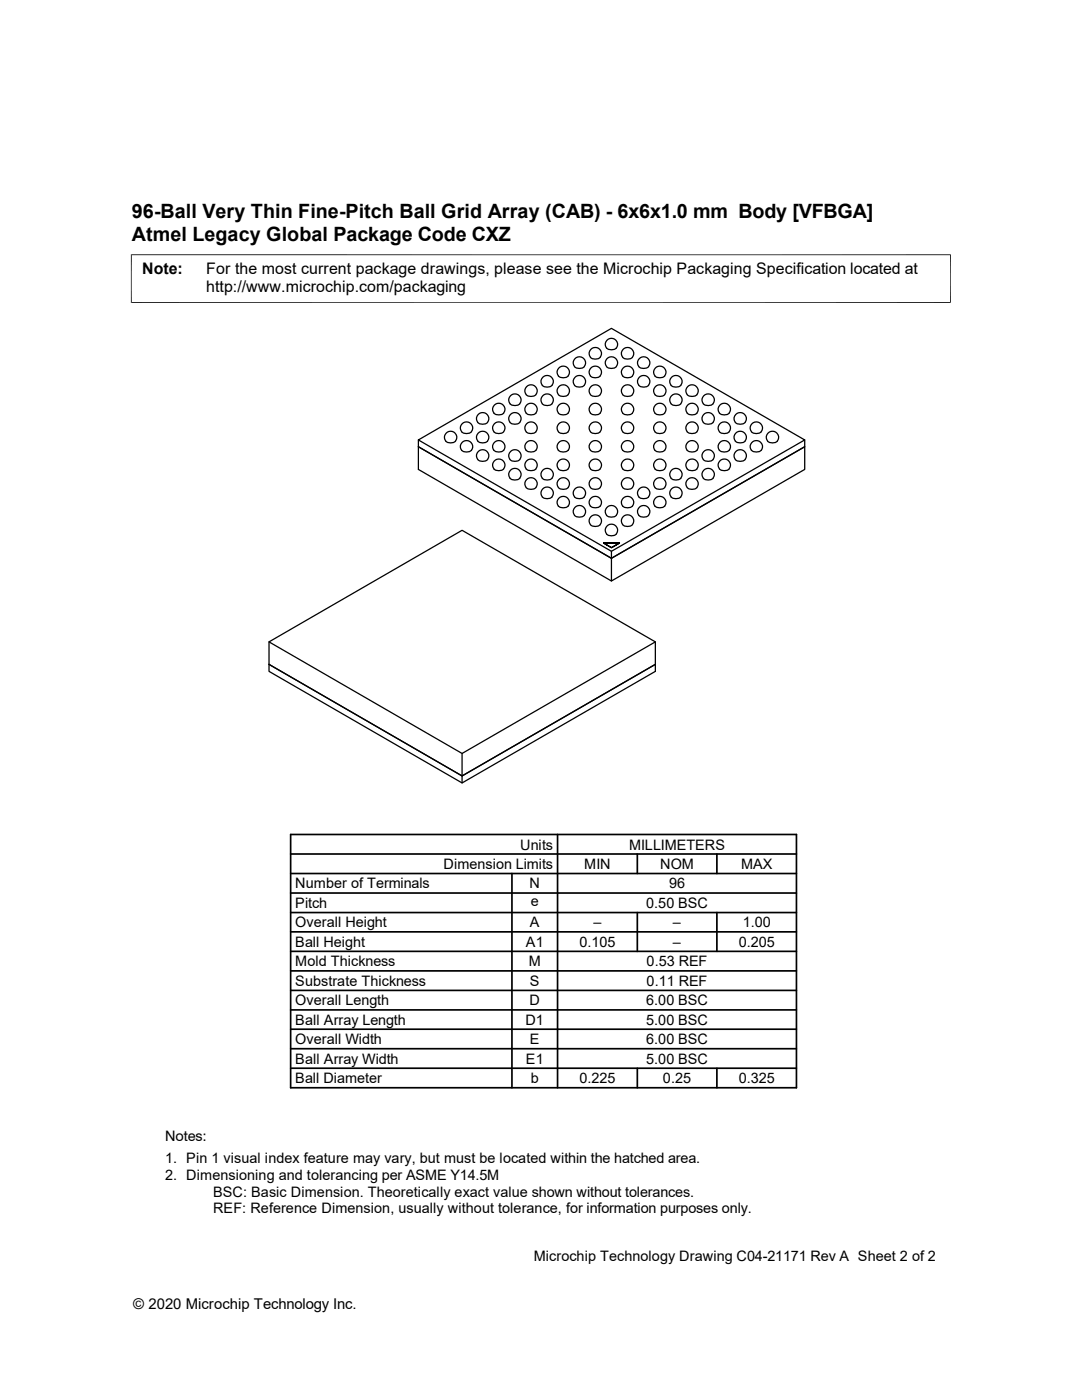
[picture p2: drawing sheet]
<svg xmlns="http://www.w3.org/2000/svg" width="216mm" height="279mm" viewBox="0 0 216 279" stroke-linecap="round" stroke-linejoin="round" font-family="sans-serif">
<g fill="none" stroke="#000" stroke-width=".25">
<path d="M105 78.8a1.57 1.57 0 0 0 1.9 0M105 78.7a1.22 1.22 0 0 1 .1-1.6 1.22 1.22 0 0 1 1.7 0 1.22 1.22 0 0 1 .1 1.6M108.2 76.9a1.57 1.57 0 0 0 2 0M108.2 76.9a1.22 1.22 0 0 1 .2-1.7 1.22 1.22 0 0 1 1.6 0 1.22 1.22 0 0 1 .2 1.7M111.4 75.1a1.57 1.57 0 0 0 2 0M111.4 75a1.22 1.22 0 0 1 .2-1.6 1.22 1.22 0 0 1 1.6 0 1.22 1.22 0 0 1 .2 1.6M111.4 78.8a1.57 1.57 0 0 0 2 0M111.4 78.7a1.22 1.22 0 0 1 .2-1.6 1.22 1.22 0 0 1 1.6 0 1.22 1.22 0 0 1 .2 1.6M114.6 76.9a1.57 1.57 0 0 0 2 0M114.6 76.9a1.22 1.22 0 0 1 .2-1.7 1.22 1.22 0 0 1 1.6 0 1.22 1.22 0 0 1 .2 1.7M114.6 73.2a1.57 1.57 0 0 0 2 0M114.6 73.2a1.22 1.22 0 0 1 .2-1.7 1.22 1.22 0 0 1 1.6 0 1.22 1.22 0 0 1 .2 1.7"/>
<path d="M117.8 78.8a1.57 1.57 0 0 0 2 0M117.8 78.7a1.22 1.22 0 0 1 .2-1.6 1.22 1.22 0 0 1 1.6 0 1.22 1.22 0 0 1 .2 1.6M117.8 75.1a1.57 1.57 0 0 0 2 0M117.8 75a1.22 1.22 0 0 1 .2-1.6 1.22 1.22 0 0 1 1.6 0 1.22 1.22 0 0 1 .2 1.6M117.8 71.3a1.57 1.57 0 0 0 2 0M117.8 71.3a1.22 1.22 0 0 1 .2-1.6 1.22 1.22 0 0 1 1.6 0 1.22 1.22 0 0 1 .2 1.6M121 73.2a1.57 1.57 0 0 0 2 0M121 73.2a1.22 1.22 0 0 1 .2-1.7 1.22 1.22 0 0 1 1.6 0 1.22 1.22 0 0 1 .2 1.7M121.1 67.9a1.21 1.21 0 0 1 1.7-.2 1.21 1.21 0 0 1 .2 1.7 1.21 1.21 0 0 1-1.6 .3 1.11 1.11 0 0 1-.3-1.8zM124.2 78.8a1.57 1.57 0 0 0 2 0M124.2 78.7a1.22 1.22 0 0 1 .2-1.6 1.22 1.22 0 0 1 1.6 0 1.22 1.22 0 0 1 .2 1.6M124.2 75.1a1.57 1.57 0 0 0 2 0"/>
<path d="M124.2 75a1.22 1.22 0 0 1 .2-1.6 1.22 1.22 0 0 1 1.6 0 1.22 1.22 0 0 1 .2 1.6M124.2 71.3a1.57 1.57 0 0 0 2 0M124.2 71.3a1.22 1.22 0 0 1 .2-1.6 1.22 1.22 0 0 1 1.6 0 1.22 1.22 0 0 1 .2 1.6M127.5 76.9a1.57 1.57 0 0 0 1.9 0M127.5 76.9a1.22 1.22 0 0 1 .1-1.7 1.22 1.22 0 0 1 1.7 0 1.22 1.22 0 0 1 .1 1.7M127.5 73.2a1.57 1.57 0 0 0 1.9 0M127.5 73.2a1.22 1.22 0 0 1 .1-1.7 1.22 1.22 0 0 1 1.7 0 1.22 1.22 0 0 1 .1 1.7M130.7 78.8a1.57 1.57 0 0 0 1.9 0M130.7 78.7a1.22 1.22 0 0 1 .1-1.6 1.22 1.22 0 0 1 1.7 0 1.22 1.22 0 0 1 .1 1.6M130.7 75.1a1.57 1.57 0 0 0 1.9 0M130.7 75a1.22 1.22 0 0 1 .1-1.6 1.22 1.22 0 0 1 1.7 0 1.22 1.22 0 0 1 .1 1.6M133.9 76.9a1.57 1.57 0 0 0 1.9 0"/>
<path d="M133.9 76.9a1.22 1.22 0 0 1 .2-1.7 1.22 1.22 0 0 1 1.6 0 1.22 1.22 0 0 1 .1 1.7M137.1 78.8a1.57 1.57 0 0 0 2 0M137.1 78.7a1.22 1.22 0 0 1 .2-1.6 1.22 1.22 0 0 1 1.6 0 1.22 1.22 0 0 1 .2 1.6M83.5 87.8l38.5-22.3 38.6 22.3-38.6 22.2zM83.5 87.8v1.4l38.5 22.2 38.6-22.2v-1.4M88.9 88.1a1.57 1.57 0 0 0 2 0M88.9 88a1.22 1.22 0 0 1 .2-1.6 1.22 1.22 0 0 1 1.6 0 1.22 1.22 0 0 1 .2 1.6M92.1 86.2a1.57 1.57 0 0 0 2 0M92.1 86.1a1.22 1.22 0 0 1 .2-1.6 1.22 1.22 0 0 1 1.6 0 1.22 1.22 0 0 1 .2 1.6M92.2 88.3a1.21 1.21 0 0 1 1.7-.2 1.21 1.21 0 0 1 .2 1.7 1.21 1.21 0 0 1-1.6 .3 1.11 1.11 0 0 1-.3-1.8zM95.3 88.1a1.57 1.57 0 0 0 2 0M95.3 88a1.22 1.22 0 0 1 .2-1.6 1.22 1.22 0 0 1 1.6 0 1.22 1.22 0 0 1 .2 1.6"/>
<path d="M95.3 91.7a1.57 1.57 0 0 0 2 0M95.3 91.7a1.22 1.22 0 0 1 .2-1.6 1.22 1.22 0 0 1 1.6 0 1.22 1.22 0 0 1 .2 1.6M95.4 82.7a1.22 1.22 0 0 1 1.7-.1 1.22 1.22 0 0 1 .2 1.6 1.22 1.22 0 0 1-1.6 .4 1.16 1.16 0 0 1-.3-1.9zM98.6 82.5a1.57 1.57 0 0 0 1.9 0M98.6 82.4a1.22 1.22 0 0 1 .1-1.6 1.22 1.22 0 0 1 1.6 0 1.22 1.22 0 0 1 .2 1.6M98.6 86.2a1.57 1.57 0 0 0 1.9 0M98.6 86.1a1.22 1.22 0 0 1 .1-1.6 1.22 1.22 0 0 1 1.6 0 1.22 1.22 0 0 1 .2 1.6M98.6 93.6a1.57 1.57 0 0 0 1.9 0M98.6 93.6a1.22 1.22 0 0 1 .1-1.7 1.22 1.22 0 0 1 1.6 0 1.22 1.22 0 0 1 .2 1.7M98.6 88.3a1.21 1.21 0 0 1 1.7-.2 1.21 1.21 0 0 1 .3 1.7 1.21 1.21 0 0 1-1.7 .3 1.11 1.11 0 0 1-.3-1.8zM101.8 80.6a1.57 1.57 0 0 0 1.9 0M101.8 80.6a1.22 1.22 0 0 1 .1-1.7 1.22 1.22 0 0 1 1.7 0 1.22 1.22 0 0 1 .1 1.7"/>
<path d="M101.8 91.7a1.57 1.57 0 0 0 1.9 0M101.8 91.7a1.22 1.22 0 0 1 .1-1.6 1.22 1.22 0 0 1 1.7 0 1.22 1.22 0 0 1 .1 1.6M101.8 95.5a1.57 1.57 0 0 0 1.9 0M101.8 95.4a1.22 1.22 0 0 1 .1-1.6 1.22 1.22 0 0 1 1.7 0 1.22 1.22 0 0 1 .1 1.6M101.9 82.7a1.22 1.22 0 0 1 1.6-.1 1.22 1.22 0 0 1 .3 1.6 1.22 1.22 0 0 1-1.6 .4 1.16 1.16 0 0 1-.3-1.9zM105 82.5a1.57 1.57 0 0 0 1.9 0M105 82.4a1.22 1.22 0 0 1 .1-1.6 1.22 1.22 0 0 1 1.7 0 1.22 1.22 0 0 1 .1 1.6M105 86.2a1.57 1.57 0 0 0 1.9 0M105 86.1a1.22 1.22 0 0 1 .1-1.6 1.22 1.22 0 0 1 1.7 0 1.22 1.22 0 0 1 .1 1.6M105 93.6a1.57 1.57 0 0 0 1.9 0M105 93.6a1.22 1.22 0 0 1 .1-1.7 1.22 1.22 0 0 1 1.7 0 1.22 1.22 0 0 1 .1 1.7M105 97.3a1.57 1.57 0 0 0 1.9 0"/>
<path d="M105 97.3a1.22 1.22 0 0 1 .1-1.6 1.22 1.22 0 0 1 1.7 0 1.22 1.22 0 0 1 .1 1.6M105.1 88.3a1.21 1.21 0 0 1 1.6-.2 1.21 1.21 0 0 1 .3 1.7 1.21 1.21 0 0 1-1.6 .3 1.11 1.11 0 0 1-.3-1.8zM108.2 80.6a1.57 1.57 0 0 0 2 0M108.2 80.6a1.22 1.22 0 0 1 .2-1.7 1.22 1.22 0 0 1 1.6 0 1.22 1.22 0 0 1 .2 1.7M108.2 95.5a1.57 1.57 0 0 0 2 0M108.2 95.4a1.22 1.22 0 0 1 .2-1.6 1.22 1.22 0 0 1 1.6 0 1.22 1.22 0 0 1 .2 1.6M108.2 99.2a1.57 1.57 0 0 0 2 0M108.2 99.1a1.22 1.22 0 0 1 .2-1.6 1.22 1.22 0 0 1 1.6 0 1.22 1.22 0 0 1 .2 1.6M111.4 82.5a1.57 1.57 0 0 0 2 0M111.4 82.4a1.22 1.22 0 0 1 .2-1.6 1.22 1.22 0 0 1 1.6 0 1.22 1.22 0 0 1 .2 1.6M111.4 86.2a1.57 1.57 0 0 0 2 0M111.4 86.1a1.22 1.22 0 0 1 .2-1.6 1.22 1.22 0 0 1 1.6 0 1.22 1.22 0 0 1 .2 1.6"/>
<path d="M111.4 93.6a1.57 1.57 0 0 0 2 0M111.4 93.6a1.22 1.22 0 0 1 .2-1.7 1.22 1.22 0 0 1 1.6 0 1.22 1.22 0 0 1 .2 1.7M111.4 97.3a1.57 1.57 0 0 0 2 0M111.4 97.3a1.22 1.22 0 0 1 .2-1.6 1.22 1.22 0 0 1 1.6 0 1.22 1.22 0 0 1 .2 1.6M111.5 88.3a1.21 1.21 0 0 1 1.7-.2 1.21 1.21 0 0 1 .2 1.7 1.21 1.21 0 0 1-1.6 .3 1.11 1.11 0 0 1-.3-1.8zM111.5 99.4a1.21 1.21 0 0 1 1.7-.1 1.21 1.21 0 0 1 .2 1.6 1.21 1.21 0 0 1-1.6 .4 1.11 1.11 0 0 1-.3-1.9zM114.6 99.2a1.57 1.57 0 0 0 2 0M114.6 99.1a1.22 1.22 0 0 1 .2-1.6 1.22 1.22 0 0 1 1.6 0 1.22 1.22 0 0 1 .2 1.6M117.8 82.5a1.57 1.57 0 0 0 2 0M117.8 82.4a1.22 1.22 0 0 1 .2-1.6 1.22 1.22 0 0 1 1.6 0 1.22 1.22 0 0 1 .2 1.6M117.8 86.2a1.57 1.57 0 0 0 2 0M117.8 86.1a1.22 1.22 0 0 1 .2-1.6 1.22 1.22 0 0 1 1.6 0 1.22 1.22 0 0 1 .2 1.6"/>
<path d="M117.8 93.6a1.57 1.57 0 0 0 2 0M117.8 93.6a1.22 1.22 0 0 1 .2-1.7 1.22 1.22 0 0 1 1.6 0 1.22 1.22 0 0 1 .2 1.7M117.8 97.3a1.57 1.57 0 0 0 2 0M117.8 97.3a1.22 1.22 0 0 1 .2-1.6 1.22 1.22 0 0 1 1.6 0 1.22 1.22 0 0 1 .2 1.6M117.9 88.3a1.21 1.21 0 0 1 1.6-.2 1.21 1.21 0 0 1 .3 1.7 1.21 1.21 0 0 1-1.6 .3 1.11 1.11 0 0 1-.3-1.8zM117.9 99.4a1.21 1.21 0 0 1 1.6-.1 1.21 1.21 0 0 1 .3 1.6 1.21 1.21 0 0 1-1.6 .4 1.11 1.11 0 0 1-.3-1.9zM124.2 82.5a1.57 1.57 0 0 0 2 0M124.2 82.4a1.22 1.22 0 0 1 .2-1.6 1.22 1.22 0 0 1 1.6 0 1.22 1.22 0 0 1 .2 1.6M124.2 86.2a1.57 1.57 0 0 0 2 0M124.2 86.1a1.22 1.22 0 0 1 .2-1.6 1.22 1.22 0 0 1 1.6 0 1.22 1.22 0 0 1 .2 1.6M124.2 93.6a1.57 1.57 0 0 0 2 0M124.2 93.6a1.22 1.22 0 0 1 .2-1.7 1.22 1.22 0 0 1 1.6 0 1.22 1.22 0 0 1 .2 1.7"/>
<path d="M124.2 97.3a1.57 1.57 0 0 0 2 0M124.2 97.3a1.22 1.22 0 0 1 .2-1.6 1.22 1.22 0 0 1 1.6 0 1.22 1.22 0 0 1 .2 1.6M124.3 88.3a1.21 1.21 0 0 1 1.7-.2 1.21 1.21 0 0 1 .3 1.7 1.21 1.21 0 0 1-1.7 .3 1.11 1.11 0 0 1-.3-1.8zM124.3 99.4a1.21 1.21 0 0 1 1.7-.1 1.21 1.21 0 0 1 .3 1.6 1.21 1.21 0 0 1-1.7 .4 1.11 1.11 0 0 1-.3-1.9zM127.5 99.2a1.57 1.57 0 0 0 1.9 0M127.5 99.1a1.22 1.22 0 0 1 .1-1.6 1.22 1.22 0 0 1 1.7 0 1.22 1.22 0 0 1 .1 1.6M130.7 86.2a1.57 1.57 0 0 0 1.9 0M130.7 86.1a1.22 1.22 0 0 1 .1-1.6 1.22 1.22 0 0 1 1.7 0 1.22 1.22 0 0 1 .1 1.6M130.7 93.6a1.57 1.57 0 0 0 1.9 0M130.7 93.6a1.22 1.22 0 0 1 .1-1.7 1.22 1.22 0 0 1 1.7 0 1.22 1.22 0 0 1 .1 1.7M130.7 97.3a1.57 1.57 0 0 0 1.9 0M130.7 97.3a1.22 1.22 0 0 1 .1-1.6 1.22 1.22 0 0 1 1.7 0 1.22 1.22 0 0 1 .1 1.6"/>
<path d="M130.7 82.5a1.57 1.57 0 0 0 1.9 0M130.7 82.4a1.22 1.22 0 0 1 .1-1.6 1.22 1.22 0 0 1 1.7 0 1.22 1.22 0 0 1 .1 1.6M130.8 88.3a1.21 1.21 0 0 1 1.6-.2 1.21 1.21 0 0 1 .3 1.7 1.21 1.21 0 0 1-1.6 .3 1.11 1.11 0 0 1-.3-1.8zM130.8 99.4a1.21 1.21 0 0 1 1.6-.1 1.21 1.21 0 0 1 .3 1.6 1.21 1.21 0 0 1-1.6 .4 1.11 1.11 0 0 1-.3-1.9zM133.9 95.5a1.57 1.57 0 0 0 1.9 0M133.9 95.4a1.22 1.22 0 0 1 .2-1.6 1.22 1.22 0 0 1 1.6 0 1.22 1.22 0 0 1 .1 1.6M133.9 99.2a1.57 1.57 0 0 0 1.9 0M133.9 99.1a1.22 1.22 0 0 1 .2-1.6 1.22 1.22 0 0 1 1.6 0 1.22 1.22 0 0 1 .1 1.6M133.9 80.6a1.57 1.57 0 0 0 1.9 0M133.9 80.6a1.22 1.22 0 0 1 .2-1.7 1.22 1.22 0 0 1 1.6 0 1.22 1.22 0 0 1 .1 1.7M137.1 93.6a1.57 1.57 0 0 0 2 0M137.1 93.6a1.22 1.22 0 0 1 .2-1.7 1.22 1.22 0 0 1 1.6 0 1.22 1.22 0 0 1 .2 1.7"/>
<path d="M137.1 97.3a1.57 1.57 0 0 0 2 0M137.1 97.3a1.22 1.22 0 0 1 .2-1.6 1.22 1.22 0 0 1 1.6 0 1.22 1.22 0 0 1 .2 1.6M137.1 86.2a1.57 1.57 0 0 0 2 0M137.1 86.1a1.22 1.22 0 0 1 .2-1.6 1.22 1.22 0 0 1 1.6 0 1.22 1.22 0 0 1 .2 1.6M137.1 82.5a1.57 1.57 0 0 0 2 0M137.1 82.4a1.22 1.22 0 0 1 .2-1.6 1.22 1.22 0 0 1 1.6 0 1.22 1.22 0 0 1 .2 1.6M137.2 88.3a1.21 1.21 0 0 1 1.7-.2 1.21 1.21 0 0 1 .2 1.7 1.21 1.21 0 0 1-1.6 .3 1.11 1.11 0 0 1-.3-1.8zM140.3 91.7a1.57 1.57 0 0 0 2 0M140.3 91.7a1.22 1.22 0 0 1 .2-1.6 1.22 1.22 0 0 1 1.6 0 1.22 1.22 0 0 1 .2 1.6M140.3 95.5a1.57 1.57 0 0 0 2 0M140.3 95.4a1.22 1.22 0 0 1 .2-1.6 1.22 1.22 0 0 1 1.6 0 1.22 1.22 0 0 1 .2 1.6M140.3 80.6a1.57 1.57 0 0 0 2 0"/>
<path d="M140.3 80.6a1.22 1.22 0 0 1 .2-1.7 1.22 1.22 0 0 1 1.6 0 1.22 1.22 0 0 1 .2 1.7M140.4 82.7a1.22 1.22 0 0 1 1.7-.1 1.22 1.22 0 0 1 .2 1.6 1.22 1.22 0 0 1-1.6 .4 1.16 1.16 0 0 1-.3-1.9zM143.6 93.6a1.57 1.57 0 0 0 1.9 0M143.6 93.6a1.22 1.22 0 0 1 .1-1.7 1.22 1.22 0 0 1 1.6 0 1.22 1.22 0 0 1 .2 1.7M143.6 86.2a1.57 1.57 0 0 0 1.9 0M143.6 86.1a1.22 1.22 0 0 1 .1-1.6 1.22 1.22 0 0 1 1.6 0 1.22 1.22 0 0 1 .2 1.6M143.6 82.5a1.57 1.57 0 0 0 1.9 0M143.6 82.4a1.22 1.22 0 0 1 .1-1.6 1.22 1.22 0 0 1 1.6 0 1.22 1.22 0 0 1 .2 1.6M143.6 88.3a1.21 1.21 0 0 1 1.7-.2 1.21 1.21 0 0 1 .3 1.7 1.21 1.21 0 0 1-1.7 .3 1.11 1.11 0 0 1-.3-1.8zM146.7 91.7a1.57 1.57 0 0 0 2 0M146.7 91.7a1.22 1.22 0 0 1 .2-1.6 1.22 1.22 0 0 1 1.6 0 1.22 1.22 0 0 1 .2 1.6M146.7 88.1a1.57 1.57 0 0 0 2 0"/>
<path d="M146.7 88a1.22 1.22 0 0 1 .2-1.6 1.22 1.22 0 0 1 1.6 0 1.22 1.22 0 0 1 .2 1.6M146.8 82.7a1.22 1.22 0 0 1 1.7-.1 1.22 1.22 0 0 1 .2 1.6 1.22 1.22 0 0 1-1.6 .4 1.16 1.16 0 0 1-.3-1.9zM149.9 86.2a1.57 1.57 0 0 0 2 0M149.9 86.1a1.22 1.22 0 0 1 .2-1.6 1.22 1.22 0 0 1 1.6 0 1.22 1.22 0 0 1 .2 1.6M150 88.3a1.21 1.21 0 0 1 1.7-.2 1.21 1.21 0 0 1 .2 1.7 1.21 1.21 0 0 1-1.6 .3 1.11 1.11 0 0 1-.3-1.8zM153.2 88.1a1.57 1.57 0 0 0 1.9 0M153.2 88a1.22 1.22 0 0 1 .1-1.6 1.22 1.22 0 0 1 1.7 0 1.22 1.22 0 0 1 .1 1.6M114.6 102.9a1.57 1.57 0 0 0 2 0M114.6 102.8a1.22 1.22 0 0 1 .2-1.6 1.22 1.22 0 0 1 1.6 0 1.22 1.22 0 0 1 .2 1.6M117.8 104.7a1.57 1.57 0 0 0 2 0M117.8 104.7a1.22 1.22 0 0 1 .2-1.6 1.22 1.22 0 0 1 1.6 0 1.22 1.22 0 0 1 .2 1.6M120.4 108.4h3.2l-1.6 .9-1.6-.9h3.2l-1.6 .9z"/>
<path d="M121 102.9a1.57 1.57 0 0 0 2 0M121 102.8a1.22 1.22 0 0 1 .2-1.6 1.22 1.22 0 0 1 1.6 0 1.22 1.22 0 0 1 .2 1.6M121 106.6a1.57 1.57 0 0 0 2 0M121 106.6a1.22 1.22 0 0 1 .2-1.7 1.22 1.22 0 0 1 1.6 0 1.22 1.22 0 0 1 .2 1.7M122 111.4l38.6-22.2v4.5l-38.6 22.3zM122 110v1.4l-38.5-22.2v4.5l38.5 22.3M124.2 104.7a1.57 1.57 0 0 0 2 0M124.2 104.7a1.22 1.22 0 0 1 .2-1.6 1.22 1.22 0 0 1 1.6 0 1.22 1.22 0 0 1 .2 1.6M127.5 102.9a1.57 1.57 0 0 0 1.9 0M127.5 102.8a1.22 1.22 0 0 1 .1-1.6 1.22 1.22 0 0 1 1.7 0 1.22 1.22 0 0 1 .1 1.6M53.7 132.6v-4.5l38.5-22.3 38.6 22.3v4.5l-38.6 22.3v1.4M53.7 132.6l38.5 22.3 38.6-22.3v1.4l-38.6 22.3-38.5-22.3z"/>
<path d="M53.7 128.1l38.5 22.3M130.8 128.1l-38.6 22.3v4.5l-38.5-22.3"/>
</g>
<path d="M26.1 50.8h163.6M26.2 50.8v9.7M189.7 50.8v9.7M26.1 60.4h163.6" fill="none" stroke="#000" stroke-width=".2"/>
<g fill="none" stroke="#000" stroke-width=".34">
<path d="M58 166.5h100.9v50.6h-100.9zM58 178.2h100.9M58 174.3h100.9M58 170.4h100.9M102.2 174.3v42.8M111.3 166.5v50.6M127.2 170.4v3.9M143 170.4v3.9M58 186h100.9M58 182.1h100.9M58 197.7h100.9M58 189.9h100.9"/>
<path d="M58 193.8h100.9M127.2 182.1v7.8M143 182.1v7.8M58 201.5h100.9M58 209.3h100.9M58 205.4h100.9M58 213.2h100.9M127.2 213.2v3.9M143 213.2v3.9"/>
</g>
<g font-size="3.9">
<text x="26.3" y="43.5">96-Ball Very Thin Fine-Pitch Ball Grid Array (CAB) - 6x6x1.0 mm Body [VFBGA]</text>
<text x="26.3" y="48">Atmel Legacy Global Package Code CXZ</text>
</g>
<g font-size="3.2">
<text x="28.4" y="54.6">Note:</text>
<text x="41.1" y="54.6">For the most current package drawings, please see the Microchip Packaging Specification located at</text>
<text x="41.1" y="58.3">http://www.microchip.com/packaging</text>
</g>
<text font-size="3" x="26.6" y="261.3">© 2020 Microchip Technology Inc.</text>
<g font-size="2.9">
<text x="88.5" y="173.4">Dimension Limits</text>
<text x="103.8" y="169.5">Units</text>
<text x="116.6" y="173.4">MIN</text>
<text x="125.5" y="169.5">MILLIMETERS</text>
<text x="131.7" y="173.4">NOM</text>
<text x="147.9" y="173.4">MAX</text>
<text x="58.9" y="177.3">Number of Terminals</text>
<text x="105.7" y="177.3">N</text>
<text x="133.5" y="177.3">96</text>
<text x="58.9" y="185.1">Overall Height</text>
<text x="58.9" y="181.2">Pitch</text>
<text x="105.7" y="185.1">A</text>
<text x="105.9" y="180.9">e</text>
<text x="118.4" y="185.1">–</text>
<text x="128.9" y="181.2">0.50 BSC</text>
<text x="134.3" y="185.1">–</text>
<text x="148.2" y="185.1">1.00</text>
<text x="58.9" y="189">Ball Height</text>
<text x="104.9" y="189">A1</text>
<text x="115.6" y="189">0.105</text>
<text x="134.3" y="189">–</text>
<text x="147.4" y="189">0.205</text>
<text x="58.9" y="196.7">Substrate Thickness</text>
<text x="58.9" y="192.8">Mold Thickness</text>
<text x="105.5" y="192.8">M</text>
<text x="105.7" y="196.7">S</text>
<text x="129" y="192.8">0.53 REF</text>
<text x="129" y="196.7">0.11 REF</text>
<text x="58.9" y="200.6">Overall Length</text>
<text x="105.7" y="200.6">D</text>
<text x="128.9" y="200.6">6.00 BSC</text>
<text x="58.9" y="208.4">Overall Width</text>
<text x="58.9" y="204.5">Ball Array Length</text>
<text x="104.9" y="204.5">D1</text>
<text x="105.7" y="208.4">E</text>
<text x="128.9" y="208.4">6.00 BSC</text>
<text x="128.9" y="204.5">5.00 BSC</text>
<text x="58.9" y="212.3">Ball Array Width</text>
<text x="104.9" y="212.3">E1</text>
<text x="128.9" y="212.3">5.00 BSC</text>
<text x="58.9" y="216.2">Ball Diameter</text>
<text x="105.9" y="216.2">b</text>
<text x="115.6" y="216.2">0.225</text>
<text x="132.3" y="216.2">0.25</text>
<text x="147.4" y="216.2">0.325</text>
<text x="32.9" y="227.6">Notes:</text>
<text x="32.9" y="232.2">1. Pin 1 visual index feature may vary, but must be located within the hatched area.</text>
<text x="32.9" y="235.5">2. Dimensioning and tolerancing per ASME Y14.5M</text>
<text x="42.5" y="238.8">BSC: Basic Dimension. Theoretically exact value shown without tolerances.</text>
<text x="42.5" y="242.1">REF: Reference Dimension, usually without tolerance, for information purposes only.</text>
<text x="106.5" y="251.6">Microchip Technology Drawing C04-21171 Rev A Sheet 2 of 2</text>
</g>
</svg>
